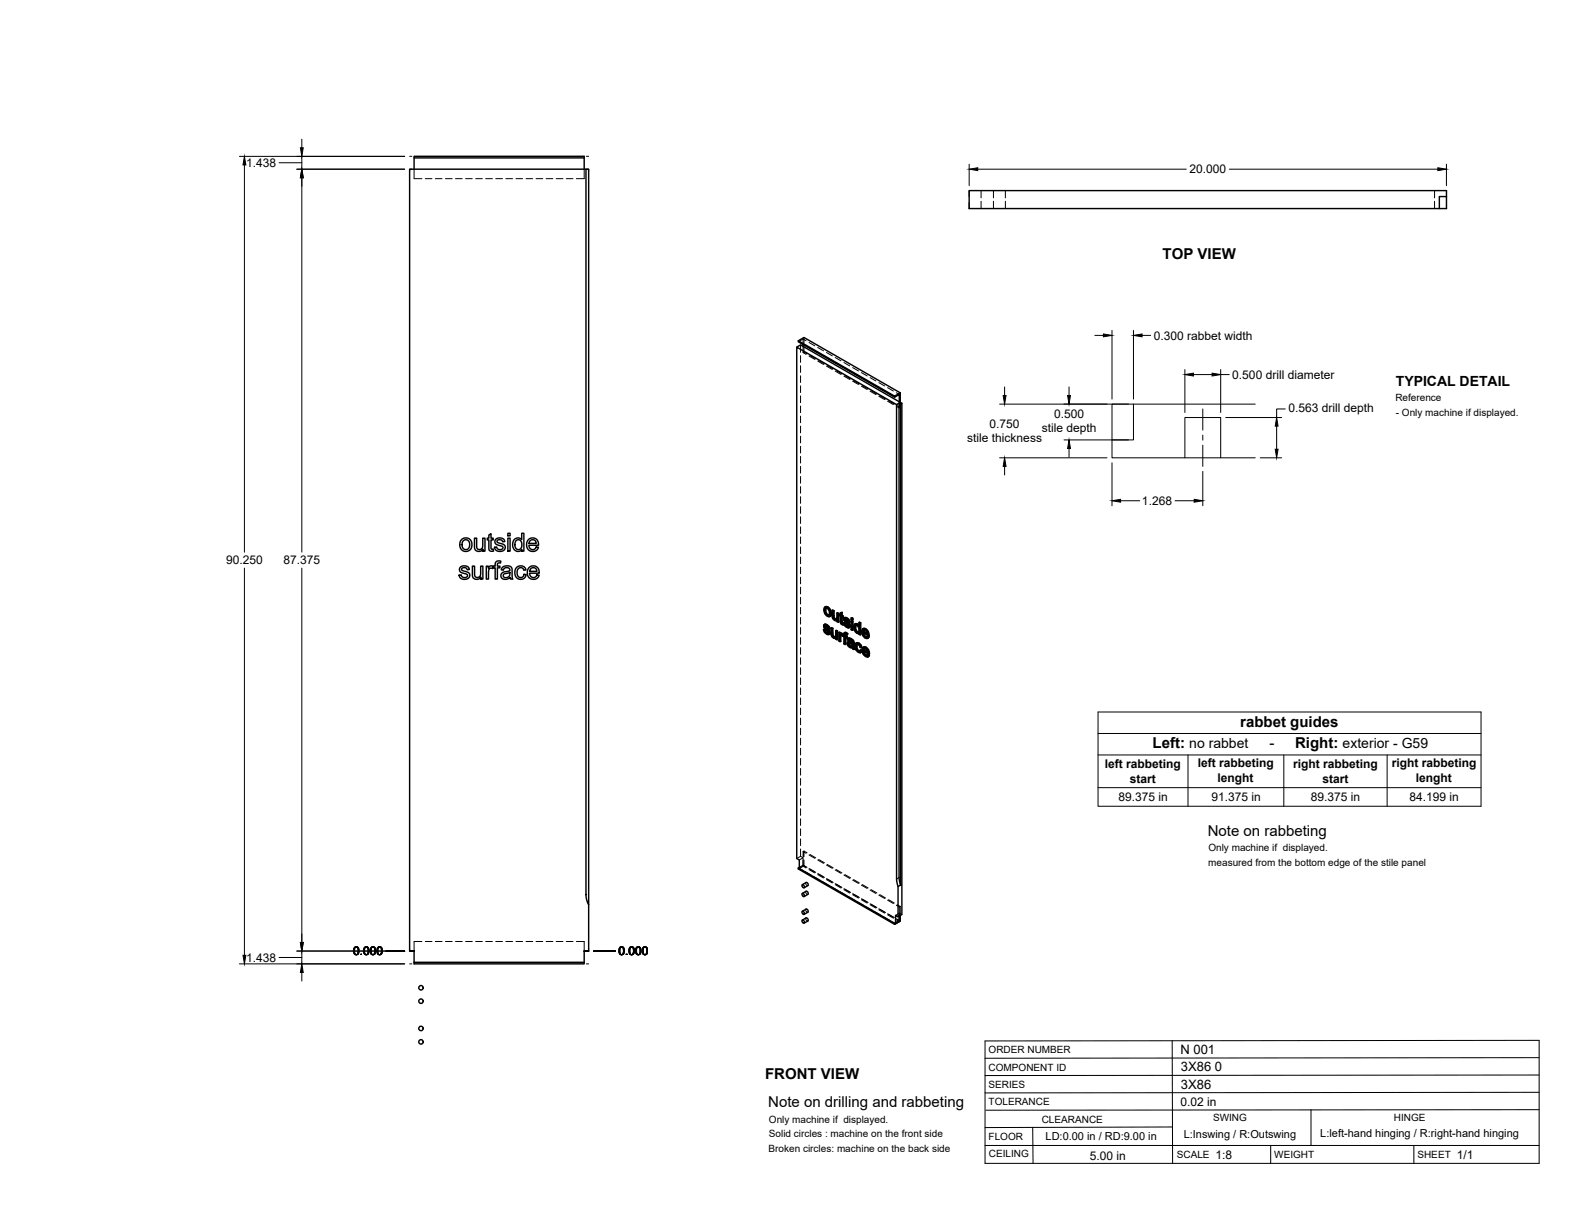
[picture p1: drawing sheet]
<svg xmlns="http://www.w3.org/2000/svg" width="559mm" height="432mm" viewBox="0 0 559 432" stroke-linecap="round" stroke-linejoin="round" font-family="sans-serif">
<!-- layer: Visible -->
<g fill="none" stroke="#000" stroke-width=".51">
<path d="M146.9 56v4M207.3 56h-60.4v-.5h60.4v4.5M207.9 60h1v261l-.7-1.4-.3-2.2zM207.9 60h-62.6v277.4h1.6v4M510.7 69.7h2.5v4.3h-2.5zM513.2 69.7v-2.1h-169.3v6.4h166.8M282.7 123.2l1.3-.8 36 20.7M283.2 120.9l2-1.2 34.2 19.7M284.9 122.2v.7M319.4 139.4l-2 1.1v.4l1.7-.9v2.6M319.4 139.4v3.3M317.4 140.5l-34.2-19.6v.4l34.2 19.6"/>
<path d="M318.1 143.6l-35.4-20.4v181.4l.9 .5v2.6l-.4 .2v.4l34.2 19.7v-.4l-34.2-19.7M319 143l-.9 .6v168.3l.5 2.6M319.5 143.3l-.5-.3v168.4l.5 2.6M319.5 143.3l.5-.2v181.4l-1.4 .8v-10.8l.9-.5M319.5 143.3v170.7M163.8 191.4a2.3 2.3 0 0 1 3.6 1.8 2.3 2.3 0 0 1-3.4 2 2.79 2.79 0 0 1-.2-3.8zM164.3 191.9l.6-.4h.7l.9 .8 .1 1.5-.7 1.1h-1.2l-.6-.6-.2-1.4zM168.3 190.9h.8v2.6a1.14 1.14 0 0 0 1.2 1.5 1.14 1.14 0 0 0 1-1.6v-2.5h.8v4.7h-.7v-.7a1.63 1.63 0 0 1-2 .7 1.63 1.63 0 0 1-1.1-1.8zM173.4 189.8l.8-.4v1.5h.8v.7h-.8v3l.2 .2 .6 .1 .1 .6-.6 .1a1.02 1.02 0 0 1-1.1-1.4v-2.6h-.5v-.7h.5zM175.9 191.3l.9-.4h1.1a1.35 1.35 0 0 1 1.2 1.3h-.8a.96 .96 0 0 0-1-.8 .96 .96 0 0 0-.9 1l2.1 .7a1.42 1.42 0 0 1 .6 1.9 1.42 1.42 0 0 1-1.9 .6l-.9-.2-.7-.6-.1-.6 .7-.1a1.08 1.08 0 0 0 1.1 1 1.08 1.08 0 0 0 1.1-1.1l-1.9-.7a1.2 1.2 0 0 1-.6-2zM180.2 190.9h.8v4.7h-.8zM180.2 189.2h.8v.9h-.8z"/>
<path d="M182.5 191.4a1.72 1.72 0 0 1 2.6 .1v-2.3h.8v6.4h-.8v-.6a1.98 1.98 0 0 1-2.5 .2 1.98 1.98 0 0 1-.7-2.4zM183 191.9l.6-.4a1.84 1.84 0 0 1 1.6 1.3 1.84 1.84 0 0 1-.6 2l-.3 .1a1.78 1.78 0 0 1-1.6-1 1.78 1.78 0 0 1 .3-2zM187.4 191.5a2.15 2.15 0 0 1 2.6-.4 2.15 2.15 0 0 1 1.1 2.4h-3.5l.2 .7a1.29 1.29 0 0 0 1.3 .8 1.29 1.29 0 0 0 1.1-.9l.9 .1-.4 .7a2.32 2.32 0 0 1-3.3 .2 2.32 2.32 0 0 1-.2-3.3zM188.1 191.9l1.2-.4a1.23 1.23 0 0 1 .9 1.3h-2.5zM163.3 201.3l1-.5h1a1.35 1.35 0 0 1 1.2 1.3l-.7 .1a1.03 1.03 0 0 0-1-.8 1.03 1.03 0 0 0-1 .7l2.6 1.3a1.61 1.61 0 0 1-.3 1.9 1.61 1.61 0 0 1-1.9 .2l-.9-.4-.4-.7v-.3l.7-.1a1.09 1.09 0 0 0 1.1 1 1.09 1.09 0 0 0 1.1-1l-1.8-.8a1.19 1.19 0 0 1-.7-1.9zM167.6 200.9h.8v2.5a1.14 1.14 0 0 0 1.1 1.5 1.14 1.14 0 0 0 1-1.6v-2.4h.8v4.6h-.7v-.7a1.63 1.63 0 0 1-1.9 .7 1.63 1.63 0 0 1-1.1-1.8zM172.5 200.9h.7v.7a1.1 1.1 0 0 1 1.8-.6l.7-.1v-.5a1.33 1.33 0 0 1 .6-1.3 1.33 1.33 0 0 1 1.4 0l-.1 .7a.7 .7 0 0 0-.8-.1 .7 .7 0 0 0-.3 .7v.5h.9v.6h-.9v4h-.8v-4h-.7v-.4l-.2 .6a1.02 1.02 0 0 0-1.2 .1 1.02 1.02 0 0 0-.3 1.3v2.4h-.8zM178.2 201.4l1.4-.6 1.3 .1 .5 .4 .5 4.2h-.8l-.1-.6a1.75 1.75 0 0 1-2 .7 1.75 1.75 0 0 1-1.3-1.7l.8-.9 1.5-.3a.68 .68 0 0 0 .9-.6 .68 .68 0 0 0-.9-.7 1.11 1.11 0 0 0-1.4 .9l-.8-.1zM178.7 203.8l2-.6a1.19 1.19 0 0 1-.6 1.6 1.19 1.19 0 0 1-1.6-.7zM183.3 201.3a1.97 1.97 0 0 1 3.3 .9l-.8 .1a1.29 1.29 0 0 0-1.7-.7 1.29 1.29 0 0 0-.6 1.7l.1 .9 .6 .6a1.16 1.16 0 0 0 1.7-1l.8 .1-.4 1a2.13 2.13 0 0 1-2.7 .3 2.13 2.13 0 0 1-.9-2.5zM187.7 201.4a2.15 2.15 0 0 1 2.5-.4 2.15 2.15 0 0 1 1.1 2.4h-3.4l.1 .7a1.29 1.29 0 0 0 1.3 .8 1.29 1.29 0 0 0 1.2-.9l.8 .1-.5 .8a2.34 2.34 0 0 1-3.2 0 2.34 2.34 0 0 1-.1-3.3zM188.2 201.9l.7-.5 .9 .1 .5 .6 .2 .6h-2.6z"/>
<path d="M292.7 215.3l.6-.1 .5 .2zM292.7 215.3l-.3 .4-.1 1.2 .8 1.4a1.01 1.01 0 0 0 1.5 .2M292.8 216.6l.2 1M293 217.6l.2-.1 .6 .6-.3 .1zM293.2 215.8l-.2 .7M293.2 217.5l-.2-.9a.5 .5 0 0 1 0-.8 .5 .5 0 0 1 .8 .3l.4 .9 .1 .9-.2 .3h-.6M293.5 215.5l.9 .9 .2-.1 .4 1.3M293.8 218.1l.3 .1M293.8 215.4l.8 .9M294.4 216.4l.3 1.3 .3-.1-.2 .8M294.7 217.7l-.1 .8 .2-.1-.4 .3M295.3 216.6l.6 .1 .1 2.2"/>
<path d="M295.7 216.8v2.2l.3-.1 .1 .4M295.7 219l.2 .5 .2-.2 .4 .3M295.9 219.5l.3 .3 .6-.1-.2 .2M295.9 216.7l-.6-.1v2.6l.8 .9h.9M296.2 219.8l.4 .1M296.9 217.5l.7 .1v3l-.2 .2v-3M297.6 217.6l-.7-.1v2l-.3 .4M298.1 218h-.3v.4l.3 .2 .1 2.5 .5 .5h.6l-.1-.5-.4 .1M298.1 217.5l.7-.2v1M298.6 217.4v1.1l.6 .1M298.6 218.5l.6 .1-.2 .5v-.4M298.8 217.3l-.7 .2v.7l-.3-.2"/>
<path d="M298.8 219v1.8M299 219.1l-.4-.2v1.9l.3 .1M299.6 219.2l.9 .1M299.8 219.9l.4 .3M299.9 219.1l-.3 .2M299.9 219.2l1.2 .5M300 219.7v.1M300.1 220l-.3-.2 .7 .1 .4 .7 .4 .2M300.1 219.1l-.7 .3v.5l1.5 1.9-.1 .5M300.3 219.4l.5 .4 .3-.1 .3 .5M300.8 219.8l.4 .5 .2-.1 .2 .5-.3 .1-.1-.5M302 219.3l.6 .1z"/>
<path d="M302 219.3v.6l.4 .2M302.6 219.4l-.2 .7v-.6M292.2 223.4l.4 .1M292.5 221.6l.9 .1M292.6 223.5l.2-.1 .2 .6-.2 .1zM292.7 222.3l.4 .3M292.7 222.5l1.5 1.1M292.8 221.5l-.4 .2M292.8 224.1l.5 .5 .5-.1M292.8 221.6l.6 .1 .5 .4M292.8 223.4l-.4-.2a1.37 1.37 0 0 0 .8 1.7l.6 .3 .4-.2M292.9 222.7l1.5 1.3"/>
<path d="M292.9 222.1h.1M292.9 222.4l-.2-.3 .7 .3 .4 .6 .4 .2M293 224l.5 .4M293 221.5l-.6 .2-.2 .6 1.6 1.9-.1 .5M293.2 221.8l.5 .4 .2-.1 .4 .4M293.3 224.6l.4 .1M293.7 222.2l.4 .5 .2-.2 .1 .6-.2 .1-.1-.5M293.8 224.6l-.1 .1M293.9 223.7l.3 .4 .2-.1 .1 .5M294.2 224.1l.1 .5 .2-.1-.1 .4M294.3 224.6l-.1 .4 .2-.1-.3 .2M294.8 222.8l.7 .1v2.2"/>
<path d="M295.3 223.1v2.2l.2-.2 .2 .5M295.3 225.3l.2 .4 .2-.1 .3 .3M295.5 225.7l.3 .3h.6M295.5 222.9l-.7-.1 .1 2.5 .7 1 .5 .2 .4-.1M295.8 226l.4 .1M296.4 226l-.2 .1M296.4 225.9l-.2 .2M296.5 223.8l.7 .1v3l-.3 .1v-3M296.5 226.4v.4l.4 .2M296.5 226.4l-.1 .1M297 220.1v.5l.4 .2M297 220.1l-.2 .1"/>
<path d="M297.2 223.9l-.7-.1-.1 2.1M297.6 224.4l.7 .1v.4l.5-.1 .4 .3M298 224.6v.5l.8-.3M298.2 225.5l.1 2-.2 .2v-1.6M298.3 224.5l-.7-.1v3l.5 .3M298.4 225.3v.1M298.5 224.7l-.3 .2M298.6 224.9l.4 .4M298.6 220.9l.4 .1M298.7 221.1h.5M298.9 225.7l-.6-.3v.6M299 225.2v.4l.4 .2v2.6l.4 .3"/>
<path d="M299 225.4l-.1 .3M299 221.3l.1 .5M299 225.6l-.1 .1M299.3 221l.4 .1M299.7 224.5l1.1 .3M299.7 221.1l.2-.1 .2 .6-.2 .1zM299.8 220.1l1.5 1.1M299.8 225.7l.8 .1-.2 .6v-.4M299.9 224.4l-.3 .1M299.9 221.7l.5 .5h.5M299.9 221l-.4-.1a1.29 1.29 0 0 0 .6 1.5l.7 .4 .5-.2M300 220.3l1.6 1.3"/>
<path d="M300.1 225.1v.5M300.1 226.2v2.4l-.3 .1v-2.6l.6 .3M300.1 224.6l.4 .3 .3-.1-.3 .5v-.4M300.1 221.6l.5 .4M300.4 224.5h-.8l-.2 .9-.4-.2h.4M300.4 222.2l.4 .1M300.5 225.3a.32 .32 0 0 0-.4-.3 .32 .32 0 0 0-.3 .4v.3l.8 .1M300.9 227.8l.5-.1 1 .3M300.9 222.3h-.1M301 221.3l.3 .4 .3-.1 .1 .5M301 228.6l.2 .4 .2-.1 .4 .3M301.1 228.3l.3 .6"/>
<path d="M301.1 227.6l-.3 .2M301.2 229l.3 .3h.7M301.2 227.1l.1-.1-.2 .3zM301.2 228.3h-.1M301.2 226.5l.8 .1 .6 .4M301.3 228.3l.3 .1a.57 .57 0 0 1 .7 .3 .57 .57 0 0 1-.1 .7l-.2 .1M301.3 228.3h-.2M301.3 228.3l-.1 .1M301.3 227l.9 .5a.36 .36 0 0 1 .2 .6 .36 .36 0 0 1-.6-.1l-.6-.2M301.3 221.7l.1 .5 .3-.1-.2 .4M301.4 227.7l-.8 .2 .1 1 .7 .8 1 .1 .1 .4 .5 .3M301.4 222.2l-.1 .4 .2-.1-.3 .2"/>
<path d="M301.4 226.4l-.5 .1M301.5 229.3h.8M301.8 226.7l.5 .4 .3-.1 .3 .4M302 220.4l.6 .1zM302 220.4v3l.4 .3M302 226.6l-.6-.2-.5 .1-.3 .5 .5 .3M302.3 227.1l.3 .4 .3-.1 .1 .4M302.6 220.5v3l-.2 .2v-3M302.6 227.5l.2 .5 .2-.2 .1 2.1M302.8 228v2l.3-.1 .1 .4-.2 .2-.2-.5M303.4 222.7l.2 1M303.4 221.4h.8l.5 .4"/>
<path d="M303.6 223.7l.2-.1 .5 .6h-.3zM303.6 222l.6 .1 .5 1v1.1l-.6 .1M303.6 222l-.2 .7 .2-.1 .2 1M303.6 221.9v.1M303.7 221.3l-.4 .2M303.8 221.9l-.2 .7M303.8 229.5l.2 1 .2-.2 .6 .6M303.9 228.1l.9 .1 .7 .6M304 230.5l.5 .5h.6M304 221.5l.7 .3M304.1 228l-.4 .2M304.2 228.6l-.2 .7"/>
<path d="M304.2 221.4l-.5-.1a1.97 1.97 0 0 0 0 3.1 .73 .73 0 0 0 1.1 .3M304.3 224.2h.3M304.5 228.3l.7 .7 .3-.2 .3 .9-.2 .2-.4-.9M304.7 220.9l.5 .2 .2-.1v4.1l-.2 .2v-4.2M304.8 224.7v.3l.4 .3M304.8 224.7l-.2 .1M304.8 228.2a1.12 1.12 0 0 0-1.4 .3 1.12 1.12 0 0 0 0 1.4l.8 1.3 1.1 .4M305.2 230.7l.4 .3M305.4 221l-.5-.3-.2 .2v1.5l-.3-.5M305.6 229.9l-.4-.2-.5-.9-.7-.1-.2 .8 .2-.2 .2 1M305.6 231l.3-.2-.6 .8zM305.9 230.8l-.5-.3-.4 .6-.5-.1"/>
<path d="M306 223.1h1.1l.9 .9M306.2 224.1l1.5 .8-.5-1.1a.53 .53 0 0 0-.6-.3 .53 .53 0 0 0-.4 .6l.2-.2 1.2 .7M306.2 229.7l.6-.1a1.36 1.36 0 0 1 1.3 .9M306.3 230.6l1.5 .9-.5-1.1a.52 .52 0 0 0-.6-.3 .52 .52 0 0 0-.4 .5l.3-.1 1.2 .7M306.4 225.4l.6 .6 .6-.1M306.4 224.6l.2 .6M306.6 223.5l-.2 .4M306.6 231.2l.2 .6M306.6 231.9l.5 .6h.6M306.7 230.1l-.1 .4M306.9 223.2l.9 .9 .2-.1 .3 1.3M307 226h.4"/>
<path d="M307.1 229.8l.8 .9 .2-.2 .4 1.4M307.1 232.5l.4 .1M307.1 223.1l-.6-.2-.6 .5v1.6l.5 .9 .9 .6h.5l.5-.6M307.3 229.6l-.6-.1-.7 .4v1.7l.6 1 .8 .5h.4l.7-.6M307.5 226h-.1M307.6 232.5l-.1 .1M307.7 225.7l.4 .4M307.8 224.1l.3 1.4 .2-.2-.2 .2M307.8 232.3l.5 .3M307.9 230.7l.4 1.3 .2-.1-.2 .1M308.1 225.6l-1.9-1.1 .2 .9 .2-.2 .6 .6M308.3 232.2l-2-1.2 .3 .9 .2-.1 .5 .6"/>
<path d="M308.3 225.9l-.5 .6M308.3 225.9l-.4-.3-.5 .4M308.5 232.5l-.5 .5M308.5 232.5l-.5-.3-.5 .4M284.6 317.1l.6 .1 .2 .8-.7-.1zM284.6 314l.6 .1 .2 .8-.7-.1zM284.6 317l1.6-.8 .5 .7-.1 .4M284.6 313.9l1.6-.8 .5 .7-.1 .4M286.6 317.3l-1.3 .8M286.6 314.2l-1.3 .8M208.9 321v16.4h-1.6v4M284.6 323.4l.6 .2 .2 .8-.7-.2z"/>
<path d="M284.6 326.5l.6 .2 .2 .8-.7-.2zM284.6 323.3l1.4-.7 .6 .3v.7l-1.3 .8M284.6 326.5l1.4-.8 .6 .3v.8l-1.3 .8M319.1 325v2l-1.4 .8v-3l.9 .5M319.1 326.6l-1.7 1M319.4 324.8v2l-2 1.2M146.9 341.4h60.4v.6h-60.4z"/>
<circle cx="149.4" cy="350.5" r=".79"/>
<circle cx="149.4" cy="355.2" r=".79"/>
<circle cx="149.4" cy="364.9" r=".79"/>
<circle cx="149.4" cy="369.7" r=".79"/>
</g>
<!-- layer: Hidden -->
<g fill="none" stroke="#000" stroke-width=".35">
<path d="M146.9 60v3.4h2.8M150.9 63.4h2.4M154.5 63.4h2.3M158 63.4h2.4M161.6 63.4h2.4M165.2 63.4h2.4M168.8 63.4h2.3M172.3 63.4h2.4M175.9 63.4h2.4M179.5 63.4h2.4M183 63.4h2.4M186.6 63.4h2.4"/>
<path d="M190.2 63.4h2.4M193.8 63.4h2.4M197.3 63.4h2.4M200.9 63.4h2.4M207.3 60v3.4h-2.8M348.1 67.6v2.6M348.1 71.4v2.6M352.5 67.6v2.6M352.5 71.4v2.6M356.7 67.6v2.6M356.7 71.4v2.6M509 67.6v2.6"/>
<path d="M509 71.4v2.6M285.2 119.7v2.1M284 122.4v2.6M284 126.2v2.4M284 129.8v2.3M284 133.4v2.3M284 136.9v2.4M284.9 120.3l-1.7 1M284.9 120.3l1.1 .6M284.9 120.3v1.9M284.9 122.9v2.2M285.2 124.9l-.3 .2 1.1 .6"/>
<path d="M285.2 122.9v2M285.2 124.9l1.1 .6M287 121.5l2.1 1.2M287 126.3l2.1 1.2M287.4 126.1l2 1.2M290.1 123.3l2.1 1.2M290.1 128.1l2.1 1.2M290.4 127.9l2.1 1.2M293.2 125.1l2.1 1.2M293.2 129.9l2.1 1.2M293.5 129.7l2.1 1.2M296.3 126.9l2.1 1.1"/>
<path d="M296.3 131.7l2.1 1.2M296.7 131.5l2 1.2M299.4 128.6l2.1 1.2M299.4 133.5l2.1 1.1M299.7 133.3l2.1 1.2M302.5 130.4l2.1 1.2M302.5 135.2l2.1 1.2M302.8 135.1l2.1 1.1M305.6 132.2l2.1 1.2M305.6 137l2.1 1.2M305.9 136.8l2.1 1.2M308.7 134l2.1 1.2"/>
<path d="M308.7 138.8l2.1 1.2M309 138.6l2.1 1.2M311.8 135.8l2.1 1.1M314.9 137.5l2.1 1.2M318 139.3l1.1 .7M284 140.5v2.4M284 144.1v2.3M284 147.6v2.4M284 151.2v2.4M284 154.8v2.4M284 158.3v2.4M311.8 140.6l2.1 1.2"/>
<path d="M312.1 140.4l2.1 1.2M314.9 142.4l2.1 1.2M315.2 142.2l2.1 1.2M318 144.1l1.1 .7M318.3 144l1.1 .6M319.1 142.6v2.2l.3-.2v-1.9M284 161.9v2.4M284 165.5v2.4M284 169.1v2.4M284 172.6v2.4M284 176.2v2.4M284 179.8v2.4"/>
<path d="M284 183.3v2.4M284 186.9v2.4M284 190.5v2.4M284 194.1v2.3M284 197.6v2.4M284 201.2v2.4M284 204.8v2.4M284 208.3v2.4M284 211.9v2.4M284 215.5v2.4M284 219.1v2.3M292.5 216.2l.4 1.4-.2 .1"/>
<path d="M292.9 217.6l.9 .9-.3 .1M292.9 215.2l-.6 1.2M293.2 215.8l-.2 .1M293.2 215.8h.6l-.3 .1M293.8 215.8l.5 .6-.2 .1M293.8 218.5l.6 .2-.2 .1M294.3 218.1l-.2 .1M294.3 216.4l.2 1-.2 .1M294.5 217.4l-.1 .5-.3 .3M294.6 218.6l-.2 .1M295.5 216.4v2.4l-.2 .1M295.5 218.8l.1 .4-.2 .2"/>
<path d="M295.6 219.2l.3 .5-.2 .1M295.9 219.7l.5 .3-.3 .1M296.8 219.7h.1M296.9 219.7l-.2 .1M297.1 219.5l-.3 .2M297.1 217.4v1.9l-.3 .4M297.2 220l-.2 .6M298 218.3l.4 .2-.3 .1M298 217.9l-.2 .5M298.1 218l.3 .1M298.4 218.5v2.4l-.2 .1M298.4 217.3v.8l-.3 .1"/>
<path d="M298.6 218.9l.2-.2v.3M298.8 218.7l.4 .3M299.6 219.6l-.2 .6M299.7 219.2l-.4 .5M299.8 219.1l-.4 .3M300.1 219.6l-.1 .1M300.1 219.6l.5 .1-.3 .1M300.6 219.7l.4 .4-.3 .1M302.2 219.1l-.2 .8M302.2 219.7l.4 .3M284 222.6v2.4M284 226.2v2.4"/>
<path d="M284 229.8v2.4M284 233.4v2.3M284 236.9v2.4M292.4 223.2l.3 1-.2 .1M292.5 222v.4l-.2 .1M292.5 221.6l-.3 .5M292.5 222.4l.3 .5-.2 .1M292.7 221.5l-.4 .3M292.7 224.2l.8 .6-.2 .2M292.8 222.1l.2-.1-.1 .1M292.8 222.9l1.2 1-.3 .2M293 222l-.3 .1"/>
<path d="M293 222l.4 .1-.2 .1M293.4 222.1l.4 .3-.2 .2M293.5 224.8l.5 .2-.2 .2M293.8 224.5h.1M293.8 222.4l.2 .5-.2 .1M293.9 224.5l-.1 .1M294 223.9l.1 .4-.2 .1M294 222.9l.4 .2M294.1 224.3l-.2 .2M294.3 225h-.3M295.1 222.7v2.3l-.2 .1M295.1 225l.1 .5-.2 .1"/>
<path d="M295.2 225.5l.3 .4-.2 .1M295.5 225.9l.5 .4-.3 .1M296 226.3l.8-.1-.2 .1M296.4 220h.8l-.2 .1M296.4 226h.1M296.5 225.9l-.2 .1M296.7 225.8l-.3 .2M296.7 223.6v1.9l-.3 .4M296.8 226.2l-.3 .6M296.8 226.7l.4 .2M297.2 220.4l.4 .2M297.9 224.3v3l-.3 .1"/>
<path d="M297.9 227.3l.4 .2M298.3 224.9v.1M298.4 220.9l.2 .3-.2 .1M298.4 224.7l-.4 .4M298.5 225.3h-.1M298.5 225.2l.3 .1-.2 .1M298.6 221.2l.4 .3-.3 .1M298.8 225.3l.3 .3M299 221.5l.3 .1M299 225.4l.3-.2-.2 .4M299.1 225.6h-.1M299.2 225.1h.1"/>
<path d="M299.3 225.5l.3 .2-.2 .1M299.3 225.2l-.3 .4M299.3 225.1l-.3 .2M299.4 225.2l.2 .1M299.5 220.9l.3 .9-.2 .1M299.6 225.7v2.6l-.2 .1M299.6 228.3l.5 .3M299.7 220l.3 .5-.3 .1M299.7 224.6l-.1 .7-.2 .1M299.8 224.4l-.3 .3M299.8 221.8l.8 .7-.2 .1M299.8 226.1l.3-.1v.2"/>
<path d="M299.9 225.1h.2M300 220.5l1.1 1.1-.3 .1M300.1 226l.5 .3M300.2 225h.2l-.2 .1M300.4 225l.3 .2M300.6 222.5l.6 .2-.3 .1M300.8 228.2l.2 .7-.2 .1M300.8 226.9l.5 .3M300.9 227.8l-.4 .5M301 220.1l.1 .4-.2 .1M301 227.7l-.4 .2M301 228.9l.7 .7-.3 .1"/>
<path d="M301.1 222.1l-.2 .1M301.1 226.5l-.5 .5M301.1 222.1l-.2 .2M301.1 221.6l.1 .3-.2 .1M301.1 226.4l-.3 .2M301.1 220.5l.5 .2M301.2 221.9l-.1 .2M301.3 228.2h.2zM301.3 228.2l-.1 .1M301.4 228.2l-.3 .1M301.4 222.6l-.2 .1M301.3 227h.1"/>
<path d="M301.5 228.2l1.1 .3-.2 .1M301.5 226.8l.5 .2-.3 .1M301.7 229.6l.5 .1-.3 .1M302 227l.5 .5-.3 .1M302.2 229.7h.4l-.2 .1M302.2 220.3v3l-.2 .1M302.2 223.3l.4 .2M302.4 228l.2 .1M302.4 229.3l-.2 .1M302.5 227.5l.1 .5-.2 .1M302.5 229.2l-.2 .1M302.6 228.5l-.3 .8"/>
<path d="M302.6 228l-.2 .2M302.6 229.7l.1 .4-.2 .1M302.7 230.1l.5 .2M303.1 222.3l.2 .9-.2 .2M303.3 223.2l.4 .8-.2 .2M303.3 221.6l-.4 .9M303.5 221.3l-.5 .4M303.6 229.1l.3 1.3-.2 .2M303.7 224l.5 .6-.2 .1M303.7 228.3l-.3 .9M303.8 221.8h.5l-.2 .2M303.8 221.8l-.2 .1"/>
<path d="M303.8 221.8v.1M303.9 230.4l.9 .9-.3 .2M303.9 228.1l-.4 .4M304.2 228.6l-.2 .1M304.2 228.6h.6l-.2 .1M304.2 224.6l.8-.1-.2 .1M304.3 221.8l.5 .6-.2 .1M304.7 221.8l.2 .4M304.8 231.3l.7 .2M304.8 228.6l.4 .4-.3 .1M304.8 222.4l.2 .8-.2 .4M304.8 224.2h-.2"/>
<path d="M304.9 220.7v1.5l-.2 .2M305 223.5l-.4 .8M305 224.5l-.2 .5M305 224.9l.4 .2M305.2 229l.2 .6-.2 .1M305.2 231h-.1M305.4 229.6l.4 .1M305.4 230.5l-.4 .6M305.9 224l.4 1.3-.3 .1M306.1 230.5l.3 1.4-.2 .1M306.2 224.5l.2-.2v.3M306.3 225.3l.9 .9-.2 .2"/>
<path d="M306.3 223l-.6 1.1M306.3 231l.2-.1 .1 .3M306.4 231.9l.9 .9-.2 .1M306.4 224.3l1.9 1.2M306.4 229.6l-.5 1.1M306.5 230.9l2 1.1M306.6 223.5l-.2 .1M306.7 223.4l.5 .1-.3 .1M306.7 230.1h-.1M306.8 230l.5 .1-.2 .1M307.2 223.5l.5 .6-.2 .1M307.2 226.2l.7 .2-.2 .1"/>
<path d="M307.3 230.1l.5 .6-.2 .1M307.3 232.8l.8 .2-.3 .1M307.6 225.9h.1M307.6 225.9l-.1 .1M307.6 224.6l.3 .2M307.7 225.9l-.3 .1M307.7 232.5h.1M307.7 224.1l.2 .7-.2 .1M307.8 231.2l.2 .1M307.8 232.4l-.1 .1M307.8 230.7l.2 .6-.2 .2M307.9 225.6l-.3 .3"/>
<path d="M308 232.2l-.3 .3M308 226.4h-.1M308.2 232.9l-.1 .1M284 240.5v2.4M284 244.1v2.3M284 247.6v2.4M284 251.2v2.4M284 254.8v2.4M284 258.4v2.3M284 261.9v2.4M284 265.5v2.4M284 269.1v2.3"/>
<path d="M284 272.6v2.4M284 276.2v2.4M284 279.8v2.4M284 283.4v2.3M284 286.9v2.4M284 290.5v2.4M284 294.1v2.4M284 297.6v2.4M282.7 304.6l1.3-.8 .9 .6-1.3 .7M284 301.2v2.6M284.9 305.1v1.9l-1.3 .7v.4l1 .6M284.9 304v-1.9l.3-.1v2"/>
<path d="M284.9 304.4v2.9l-1.3 .8M284.9 307l1.4 .8M284.9 302.1l1.1 .6M284.9 307.3l1.1 .7M285.2 305.1v2l-2 1.2M285.2 302l1.1 .6M285.7 309.3l2 1.2M286 316.2a.74 .74 0 0 0 .6 1.1M286 313.1a.74 .74 0 0 0 .6 1.1M287 308.2l2.4 1.3M287 303.4l2.1 1.1M287 308.5l2.1 1.2"/>
<path d="M287.4 303.2l2 1.2M288.8 311.1l2.1 1.2M290.1 309.9l2.1 1.3M290.1 305.1l2.1 1.2M290.1 310.3l2.1 1.2M290.4 310.1l2.1 1.2M290.4 304.9l2.1 1.2M291.9 312.9l2 1.2M293.2 311.7l2.1 1.2M293.2 306.9l2.1 1.2M293.2 312.1l2.1 1.2M293.5 306.7l2.1 1.2"/>
<path d="M293.5 311.9l2.1 1.2M295 314.7l2 1.1M296.3 313.5l2.4 1.4M296.3 308.7l2.1 1.2M296.3 313.9l2.1 1.2M296.7 308.5l2 1.2M298.1 316.4l2 1.2M299.4 315.3l2.1 1.2M299.4 310.5l2.1 1.2M299.4 315.7l2.1 1.2M299.7 315.5l2.1 1.2M299.7 310.3l2.1 1.2"/>
<path d="M301.2 318.2l2 1.2M302.5 317.1l2.4 1.4M302.5 312.3l2.1 1.2M302.5 317.5l2.1 1.1M302.8 312.1l2.1 1.2M305.6 318.9l2.4 1.3M305.6 314l2.1 1.2M305.6 319.2l2.1 1.2M305.9 313.9l2.1 1.1M308.7 315.8l2.1 1.2M309 315.6l2.1 1.2M311.8 317.6l2.1 1.2"/>
<path d="M312.1 317.4l2.1 1.2M314.9 319.4l2.1 1.2M315.2 319.2l2.1 1.2M149.7 334.1h-2.8v3.3M150.9 334.1h2.4M154.5 334.1h2.3M158 334.1h2.4M161.6 334.1h2.4M165.2 334.1h2.4M168.8 334.1h2.3M172.3 334.1h2.4M175.9 334.1h2.4"/>
<path d="M179.5 334.1h2.4M183 334.1h2.4M186.6 334.1h2.4M190.2 334.1h2.4M193.8 334.1h2.4M197.3 334.1h2.4M200.9 334.1h2.4M204.5 334.1h2.8v3.3M286 322.6a.73 .73 0 0 0 .6 1.1M286 325.7a.74 .74 0 0 0 .6 1.1M304.3 320l2 1.2M307.4 321.8l2 1.2"/>
<path d="M308.7 320.7l2.1 1.1M308.7 321l2.1 1.2M309 320.8l2.1 1.2M310.5 323.6l2 1.2M311.8 322.4l2.4 1.4M311.8 322.8l2.1 1.2M313.6 325.4l2 1.1M314.9 324.2l2.4 1.4M314.9 324.6l2.1 1.2M316.7 327.2l1 .6M318 321.2l1.1 .6 .3-.2M318 326l1.1 .6"/>
<path d="M318 326.4l1.1 .6M318.3 321l1.1 .6M318.3 326.2l1.1 .6M319.1 321.8v3.2M319.4 321.6v3.2M320 324.5l-.9-.5-1.4 .8"/>
</g>
<!-- layer: Reference -->
<g fill="none" stroke="#000" stroke-width=".35">
<path d="M145.3 55.5h.8M208 55.5h.9M146.1 60h-.8v.8M208 60h.9v.8M343.9 67.6v2.1M343.9 71.9v2.1M513.2 67.6v2.1M513.2 71.9v2.1M402.1 143.4v12.7h-7.6M445.3 143.4h-50.8v19h50.8M420.4 162.4v-14.3h12.7v14.3M145.3 336.6v.8h.8"/>
<path d="M145.3 337.4h1.6zM207.3 337.4h1.6zM208.9 336.6v.8h-.9M145.3 342h.8M208 342h.9"/>
</g>
<!-- layer: Hidden Narrow -->
<path d="M295.5 218.3l-.2 .1M297.1 219l-.2 .1M293.5 223.5l-.2 .1M295.1 224.5l-.3 .2M296.7 225.2l-.2 .2M298.4 220.2l-.3 .1M299.6 225l-.2 .1M300.6 221.1l-.2 .2M301.9 228.3l-.3 .1M302.6 228.7l-.2 .1" fill="none" stroke="#000" stroke-width=".35"/>
<!-- layer: Visible Narrow -->
<path d="M295.9 218.4l-.2 .1M293.5 222.9l-.2 .2M295.5 224.6l-.2 .1M298.8 220.5l-.2 .1M300.1 225.3l-.3 .1M300.6 220.6l-.2 .1M301.8 227.8l-.2 .1M303 228.3l-.2 .2M303 229l-.2 .1M319 311.4l-.9 .5" fill="none" stroke="#000" stroke-width=".35"/>
<!-- layer: Titleblock -->
<path d="M349.5 369.3l196.6-.2v43.7h-196.6zM415.9 369.3l.1 43.5M546.1 375.3l-196.6 .2M416 399.9l-66.5 .2M465.1 393.7v12.7M546.1 393.7l-196.3 .2M546.1 387.6l-196.6 .2M546.1 381.4l-196.6 .2M349.5 406.4h196.6M366.4 400l.1 12.8M450.8 406.4v6.4M501.6 406.4v6.4" fill="none" stroke="#000" stroke-width=".36"/>
<!-- layer: Custom Tables -->
<path d="M389.6 252.6h135.9v33.5h-135.9zM389.6 260.2h135.9M389.6 267.9h135.9M389.6 279.5h135.9M421.5 267.9v18.2M455.5 267.9v18.2M492.1 267.9v18.2" fill="none" stroke="#000" stroke-width=".35"/>
<!-- layer: FD_Dimensions -->
<g fill="none" stroke="#000" stroke-width=".35">
<path d="M84.9 55.5h58.7M86.7 58.5v137.4M99 57.7h8.1M107.1 49.4v3M107.1 55.5v4.5M343.9 58.3v7.6M513.2 58.3v7.6M105.3 60h38.3M107.1 63.1v132.8M346.9 60h74M436.1 60h74M388.4 119h3.1"/>
<path d="M394.5 117.2v24.4M402.1 117.2v24.4M405.2 119h3M356.4 137.3v3M379.3 137.3v3M420.4 131.1v15.3M423.4 132.9h6.6M433.1 131.1v15.3M433.1 132.9h3M354.6 143.4h45.8M377.5 156.1h22.9M379.3 159.1v3.1"/>
<path d="M434.9 148.1h19.8M452.9 151.2v8.2M456 145.1h-3.1v3M354.6 162.4h38.1M356.4 165.5v3M394.5 164.2v15.3M397.6 177.7h6.8M416.9 177.7h6.8M426.7 167.3v12.2M447.1 162.4h7.6M86.7 201.6v137.3M107.1 201.6v132.8"/>
<path d="M99 339.7h8.1M105.3 337.4h38.3M107.1 337.4v4.6M210.6 337.4h7.7M84.9 342h58.7M107.1 345v3.1"/>
</g>
<g fill="#000" stroke="#000" stroke-width=".35">
<path d="M86.7 55.5l.5 3h-1zM106.6 52.4h1l-.5 3.1zM343.9 60l3-.5v1zM510.1 59.5l3.1 .5-3.1 .5zM107.1 60l.5 3.1h-1zM391.5 118.5l3 .5-3 .5zM402.1 119l3.1-.5v1zM420.4 132.9l3-.5v1zM430 132.4l3.1 .5-3.1 .5zM355.9 140.3h1l-.5 3.1zM379.3 156.1l.5 3h-1zM378.8 140.3h1l-.5 3.1z"/>
<path d="M452.4 159.4h1.1l-.6 3zM452.9 148.1l.6 3.1h-1.1zM356.4 162.4l.5 3.1h-1zM394.5 177.7l3.1-.5v1zM423.7 177.2l3 .5-3 .5zM86.2 338.9h1l-.5 3.1zM106.6 334.4h1l-.5 3zM107.1 342l.5 3h-1z"/>
</g>
<!-- layer: Smart Centers -->
<path d="M426.7 145.1v7.5M426.7 154.4v1.8M426.7 158v7.5" fill="none" stroke="#000" stroke-width=".35"/>
<g font-size="5.3">
<text x="412.5" y="92">TOP VIEW</text>
<text x="440" y="257.8">rabbet guides</text>
<text x="408.9" y="265.4">Left: no rabbet</text>
<text x="450.4" y="265.4">-</text>
<text x="459.5" y="265.4">Right: exterior - G59</text>
<text x="428.5" y="296.6">Note on rabbeting</text>
<text x="271.4" y="382.7">FRONT VIEW</text>
<text x="272.6" y="392.9">Note on drilling and rabbeting</text>
</g>
<text font-size="5" x="495.2" y="136.9">TYPICAL DETAIL</text>
<g font-size="4.6">
<text x="418.8" y="373.8">N 001</text>
<text x="419" y="380.1">3X86 0</text>
<text x="419" y="386.2">3X86</text>
</g>
<g font-size="4.3">
<text x="87.3" y="59.2">1.438</text>
<text x="422.1" y="61.5">20.000</text>
<text x="409.3" y="120.5">0.300 rabbet width</text>
<text x="437.2" y="134.4">0.500 drill diameter</text>
<text x="374" y="148.3">0.500</text>
<text x="457.1" y="146.2">0.563 drill depth</text>
<text x="351.1" y="151.8">0.750</text>
<text x="369.7" y="153.4">stile depth</text>
<text x="343.2" y="157">stile thickness</text>
<text x="405.2" y="179.2">1.268</text>
<text x="80.2" y="200.2">90.250</text>
<text x="100.6" y="200.2">87.375</text>
<text x="392" y="272.6">left rabbeting</text>
<text x="425" y="272.2">left rabbeting</text>
<text x="458.8" y="272.6">right rabbeting</text>
<text x="493.8" y="272.2">right rabbeting</text>
<text x="400.9" y="277.7">start</text>
<text x="432" y="277.3">lenght</text>
<text x="469.2" y="277.7">start</text>
<text x="502.3" y="277.3">lenght</text>
<text x="396.8" y="284.3">89.375 in</text>
<text x="429.8" y="284.3">91.375 in</text>
<text x="465.1" y="284.3">89.375 in</text>
<text x="500.1" y="284.3">84.199 in</text>
<text x="87.3" y="341.2">1.438</text>
<text x="125.3" y="338.9">0.000</text>
<text x="219.4" y="338.9">0.000</text>
<text x="418.8" y="392.4">0.02 in</text>
<text x="386.7" y="411.6">5.00 in</text>
<text x="431.3" y="411.1">1:8</text>
<text x="516.9" y="411.1">1/1</text>
</g>
<g font-size="3.9">
<text x="371" y="404.5">LD:0.00 in / RD:9.00 in</text>
<text x="420" y="403.6">L:Inswing / R:Outswing</text>
<text x="468.4" y="403.6">L:left-hand hinging / R:right-hand hinging</text>
</g>
<g font-size="3.5">
<text x="495.1" y="142.4">Reference</text>
<text x="495.2" y="147.5">- Only machine if displayed.</text>
<text x="428.7" y="302.1">Only machine if displayed.</text>
<text x="428.7" y="307.2">measured from the bottom edge of the stile panel</text>
<text x="350.8" y="373.6">ORDER NUMBER</text>
<text x="350.8" y="379.9">COMPONENT ID</text>
<text x="350.8" y="386.1">SERIES</text>
<text x="350.8" y="392.2">TOLERANCE</text>
<text x="272.8" y="398.4">Only machine if displayed.</text>
<text x="369.6" y="398.4">CLEARANCE</text>
<text x="430.4" y="397.8">SWING</text>
<text x="494.5" y="397.6">HINGE</text>
<text x="272.8" y="403.5">Solid circles : machine on the front side</text>
<text x="350.8" y="404.5">FLOOR</text>
<text x="272.7" y="408.6">Broken circles: machine on the back side</text>
<text x="350.8" y="410.5">CEILING</text>
<text x="417.5" y="410.9">SCALE</text>
<text x="452.1" y="410.9">WEIGHT</text>
<text x="502.9" y="410.9">SHEET</text>
</g>
</svg>
